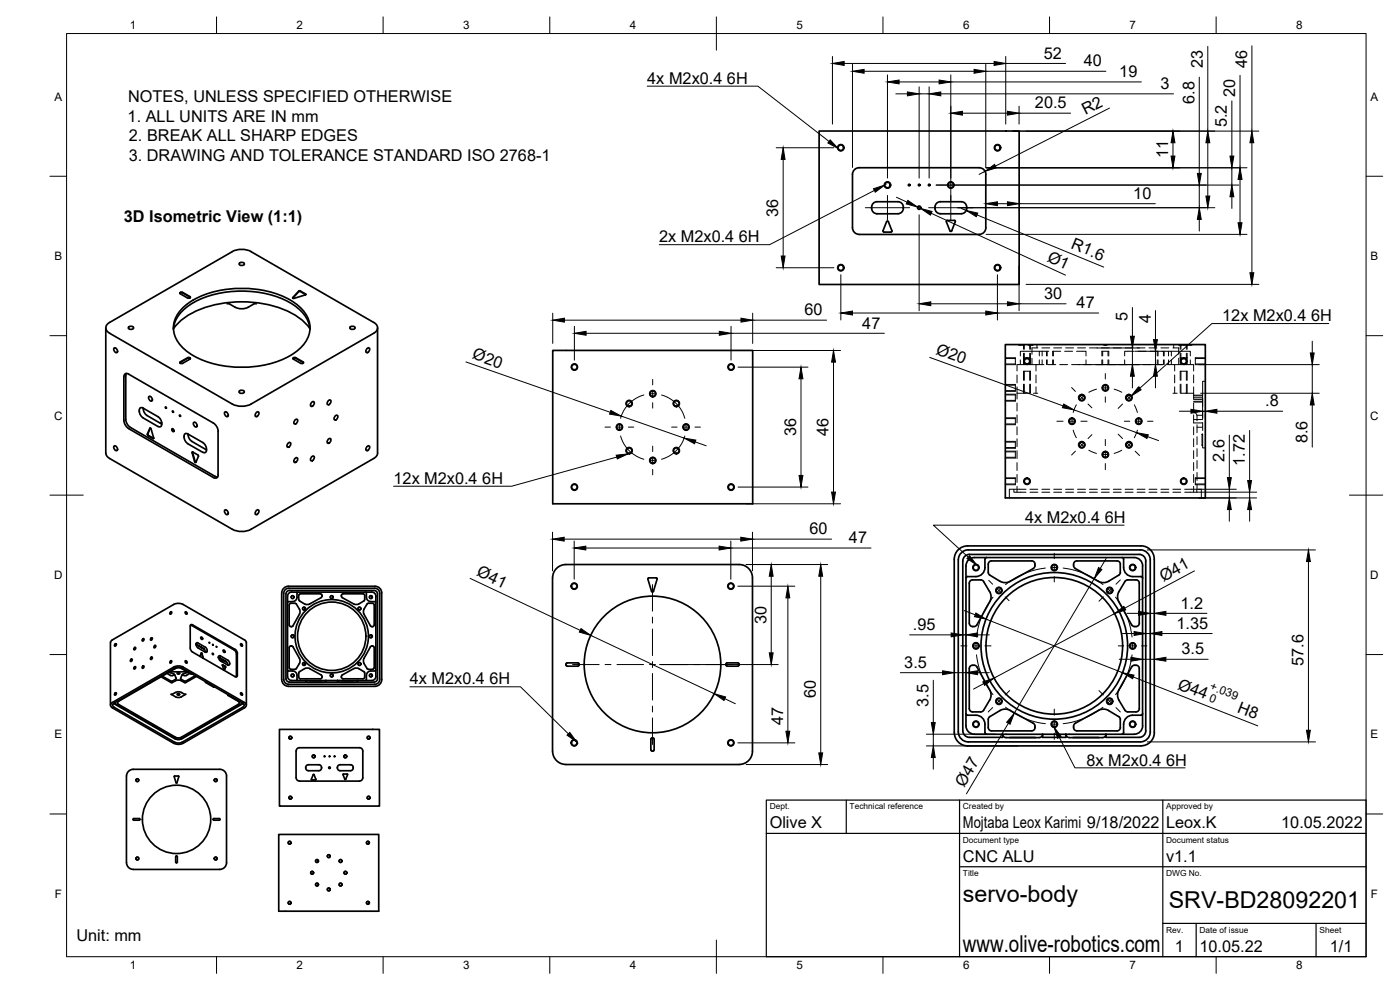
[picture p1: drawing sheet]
<svg xmlns="http://www.w3.org/2000/svg" width="420mm" height="297mm" viewBox="0 0 420 297" stroke-linecap="round" stroke-linejoin="round" font-family="sans-serif">
<!-- layer: Visible -->
<g fill="none" stroke="#000" stroke-width=".51">
<path d="M245.8 39.3h60.1v46.1h-60.1zM257.8 50.3h36.1a1.96 1.96 0 0 1 1.9 2l.1 16a2 2 0 0 1-2 2M257.8 50.3a2 2 0 0 0-2 2v16a2 2 0 0 0 2 2M71.8 79a.84 .84 0 0 1 .9-.3 .84 .84 0 0 1 .6 .7 .84 .84 0 0 1-.9 .3 .84 .84 0 0 1-.6-.7zM257.8 70.3h36.1M261.6 62.1v.4M261.6 62.1a1.6 1.6 0 0 1 1.6-1.6h6.3a1.81 1.81 0 0 1 1.6 1.8 1.81 1.81 0 0 1-1.6 1.8h-6.3a1.64 1.64 0 0 1-1.6-1.6M265 69.2l1.1-2.7 .3-.2 .2 .2 1.1 2.7M265 69.2l.3 .4h2.1l.3-.4M281.3 60.8l.9-.3h6.3a1.81 1.81 0 0 1 1.6 1.8 1.81 1.81 0 0 1-1.6 1.8h-6.3a1.84 1.84 0 0 1-1.6-1.3 1.84 1.84 0 0 1 .7-2zM284 66.2h2.7l-1.2 3.2-.4-.2zM31.7 98.4v37.5l.2 .7 1 1 36.8 21.2a6.3 6.3 0 0 0 5.7 0"/>
<path d="M38.5 98.2a.84 .84 0 0 1 .9-.4 .84 .84 0 0 1 .7 .7 .84 .84 0 0 1-.9 .4 .84 .84 0 0 1-.7-.7zM52 98.8a10.7 10.7 0 0 1 6.3-8.1 31.7 31.7 0 0 1 29.8 .8 10.1 10.1 0 0 1 4.9 7.3M52.1 98.6a22.2 22.2 0 0 1 15.2-7.7 32.7 32.7 0 0 1 22.1 4.2 13.7 13.7 0 0 1 3.6 3.5M54.2 87.7l-.2 .2 .1 .2M54.2 87.9l-.2 .1M54.2 87.7h.6l2.3 1.5-.7 .2-2.3-1.3M54.2 87.9h.6l2.3 1.4M54.4 92.9a24.5 24.5 0 0 1 17.2-6.4 27.7 27.7 0 0 1 18.1 5.3 8 8 0 0 1 0 13.1 28.7 28.7 0 0 1-21.7 5 21.2 21.2 0 0 1-14.5-7.1 7.5 7.5 0 0 1 .9-9.9zM68.2 91.2h.7l1.7 1M76.9 91.2h-.7a5.7 5.7 0 0 1-3.9 1.4l-1.7-.4M87.9 89.4h.1M90.1 87.3l1.7 1.1-3.5 1.1"/>
<path d="M90.2 87.3h-.5l-1.8 2v.2h.4M91.8 88.4l-2-1-1.9 2.1M105 98.2a.84 .84 0 0 1 .9-.4 .84 .84 0 0 1 .6 .7 .84 .84 0 0 1-.8 .4 .84 .84 0 0 1-.7-.7zM113.3 98.4v37.5l-.2 .7-.9 1-36.8 21.2M34.3 104.4a.83 .83 0 0 1 .8 .5 .83 .83 0 0 1-.2 .9l-.7-.8zM37.2 113.1v13M37.2 113.1a.86 .86 0 0 1 .4-1 .86 .86 0 0 1 1 .1l25.5 14.7 1 1.1 .4 1.4M37.9 112.1l-.2 .6v13.1l.2 .9 .5 .9 .7 .6 25.5 14.8M44.8 118.9a.83 .83 0 0 1 .8 .5 .83 .83 0 0 1-.2 1l-.8-.8zM57 107.7v-.3l-.6-.1-2.3 1.3 .1 .4M57 107.7l-2.2 1.3h-.6M57.1 107.6l-.7-.1-2.4 1.4"/>
<path d="M71.8 117.4a.84 .84 0 0 1 .8-.4 .84 .84 0 0 1 .7 .7 .84 .84 0 0 1-.9 .4 .84 .84 0 0 1-.6-.7zM88 107.6l.7-.1 2.4 1.4M88 107.7l2.3 1.3M88 107.7v-.3l.7-.1 2.4 1.4-.3 .3h-.5M110.1 104.6l.5-.3a.76 .76 0 0 1 .2 1 .76 .76 0 0 1-1 .4zM165.9 105.1h60v46.1h-60zM301.7 103.4h60v46h-60zM34.3 133.8a.83 .83 0 0 1 .8 .5 .83 .83 0 0 1-.2 .9l-.7-.8zM37.2 126.1l.4 1.4 1 1.1 25.5 14.7a.87 .87 0 0 0 1 .1 .87 .87 0 0 0 .4-.9M41.8 123.1a.68 .68 0 0 1 .3-.7 .68 .68 0 0 1 .8 0l4.5 2.6a2.05 2.05 0 0 1 .7 3.1l-.7-.2-4.5-2.5-.9-1.1-.2-1.2M43 122.5l.2 1.1 .6 .8 4.7 2.8M45 128.5l.4 .2 .7 2.7"/>
<path d="M45 128.5l-.8 2 1.7 1.1 .2-.2M45.1 128.4l-.7 2 1.7 1.1M48.5 126.8l-.4 .2M49.7 122.1l.2 .4zM51.6 128.7l.5 .1 .1 .7-.5-.2zM51.8 123.3l.2 .4zM53.9 124.5l.2 .4zM56.4 133.1l4.4 2.6M56.4 130.2l.3 1.2 .9 1M57.6 132.4l4.4 2.6M57.7 135.6l1.8 1.1-.8 2.1-.3-.3zM57.8 135.8l.7 2.6"/>
<path d="M57.8 135.6v.2M58.2 126.7a.83 .83 0 0 1 .8 .5 .83 .83 0 0 1-.2 .9l-.7-.7zM58.5 138.4l.3 .3M60.8 132.8l-4.4-2.6a.76 .76 0 0 0-1 0 .76 .76 0 0 0-.2 1l.3 .9 .9 1M60.8 132.8a2.05 2.05 0 0 1 .7 3l-.7-.1M65.4 129.4v13.1M67.5 123.6a.83 .83 0 0 1 .9 .5 .83 .83 0 0 1-.2 .9l-.8-.8zM75.4 121.2a6.3 6.3 0 0 1-5.7 0l-36.8-21.2a1.72 1.72 0 0 1-1.1-1.6 1.72 1.72 0 0 1 1.1-1.7l36.8-21.2a6.2 6.2 0 0 1 5.7 0l36.8 21.2a1.73 1.73 0 0 1 1.1 1.7 1.73 1.73 0 0 1-1.1 1.6l-36.8 21.2M76.9 123.8l.5-.3a.76 .76 0 0 1 .2 1 .76 .76 0 0 1-1 .4zM86.5 133l.4-.3a.76 .76 0 0 1 .2 1 .76 .76 0 0 1-.9 .3zM88.5 137.6l.5-.3a.76 .76 0 0 1 .2 1 .76 .76 0 0 1-1 .3zM88.5 126l.5-.2a.76 .76 0 0 1 .2 .9 .76 .76 0 0 1-1 .4z"/>
<path d="M93.5 120.7l.5-.2a.76 .76 0 0 1 .2 1 .76 .76 0 0 1-1 .3zM93.5 137.1l.5-.3a.76 .76 0 0 1 .2 1 .76 .76 0 0 1-1 .3zM98.5 120.2l.5-.2a.76 .76 0 0 1 .2 1 .76 .76 0 0 1-1 .3zM98.5 131.8l.5-.3a.76 .76 0 0 1 .2 1 .76 .76 0 0 1-1 .4zM100.6 124.8l.4-.2a.76 .76 0 0 1 .2 .9 .76 .76 0 0 1-.9 .4zM110.1 134l.5-.3a.76 .76 0 0 1 .2 1 .76 .76 0 0 1-1 .4zM64.6 142.9l.7 .2M67.5 153a.83 .83 0 0 1 .9 .5 .83 .83 0 0 1-.2 .9l-.8-.8zM76.9 153.2l.5-.3a.76 .76 0 0 1 .2 1 .76 .76 0 0 1-1 .4zM85.1 176.5l1.5-.6h26a2 2 0 0 1 2 2v26a2.04 2.04 0 0 1-2.1 2h-25.9a2.04 2.04 0 0 1-2.1-2l.1-26zM86.3 178.9a1.26 1.26 0 0 1 1.3-1.3l23.9 .1a1.22 1.22 0 0 1 1.3 1.2M86.3 178.9v24a1.26 1.26 0 0 0 1.3 1.3h4.2"/>
<path d="M86.6 176.5h25.9M86.6 176.5a1.52 1.52 0 0 0-1.5 1.5l.1 25.8a1.49 1.49 0 0 0 1.4 1.5h25.9a1.49 1.49 0 0 0 1.5-1.5v-25.8a1.49 1.49 0 0 0-1.5-1.5M89.4 177.7l-.3 .2 .1 1.3a1.38 1.38 0 0 1-1.4 1.3h-1.2l-.3 .3M89.7 179.9l.2 .4 1.5 .9M90.1 178.2h6M90.2 178.1l-.5 .3-.1 1.5M96.1 178.1l.5 .3-.1 .8-3.6 2M102.4 178.7v.2M102.5 178.9l.2 .4 3.5 1.9M103 178.2h5.9M103 178.1l-.5 .5M109 178.1l.4 .3 .1 1.5"/>
<path d="M109.5 179.9l-.3 .4M109.7 177.7l.3 .2v1.3a1.34 1.34 0 0 0 1.3 1.3M112.8 178.9v24M169.8 169.4h52a4 4 0 0 1 4 4v52a4 4 0 0 1-4 4h-52M169.8 169.4a4 4 0 0 0-4 4v52a4 4 0 0 0 4 4M194.7 173.4h2.2l.3 .4M194.7 173.4l-.3 .4 1.1 3.6 .3 .2 .3-.2 1.1-3.6M288.7 165.6l1.2-.5 .7-.1h51.6a2.99 2.99 0 0 1 3 3v51.6a2.99 2.99 0 0 1-3 3h-51.6a3 3 0 0 1-3-3v-51.6a2.99 2.99 0 0 1 1.1-2.4zM291.9 174h2.7l.6 .5M291.9 174a1.01 1.01 0 0 0-1 1v12a1.01 1.01 0 0 0 1 1M295.2 174.5l1.8 3M296.1 167.3l-.5 .5a5 5 0 0 1-.6 4.2 2.8 2.8 0 0 1-2.1 1h-2.5l-.5 .5"/>
<path d="M297 177.5l.4 1.5-.3 1.5-4.1 7.2-1.1 .3M310.1 170.6l-7 3.8-1 .4-1.5-.2-3.5-2M310.1 170.6a1.28 1.28 0 0 0 .5-1.3 1.28 1.28 0 0 0-1-1h-12a.97 .97 0 0 0-1 1v2.7l.5 .6M322.7 170.6a1.26 1.26 0 0 1-.5-1.3 1.26 1.26 0 0 1 1-1h12a.97 .97 0 0 1 1 1v2.4l-.3 .7-3.2 2-1.5 .4-1.5-.4-7-3.8M336.7 167.3l.5 .5v2.5M337.2 170.3a2.7 2.7 0 0 0 2.7 2.7M337.6 174.5l.6-.5h2.7a.97 .97 0 0 1 1 1v12a1.29 1.29 0 0 1-1 1 1.29 1.29 0 0 1-1.3-.5l-3.9-7-.3-1 .2-1.5 2-3.5M339.9 173h2.5l.5 .5M341.9 166.4l-51-.1a2 2 0 0 0-2 2v51a2 2 0 0 0 2 1.9h10v-.9M341.9 166.3a1.96 1.96 0 0 1 2 2v50.9a2 2 0 0 1-2 2M342.9 169.8v48M342.9 169.8a2.51 2.51 0 0 0-2.5-2.5h-48a2.51 2.51 0 0 0-2.5 2.5v48a2.51 2.51 0 0 0 2.5 2.5h8.5"/>
<path d="M33.1 192.8v18.8M33.2 192.8l.6-.8 18.3-10.6 1.4-.4 1.5 .4 18.6 10.7 .3 .7M34.5 193.3l.3-.2 .1 .2-.4 .6zM39.3 197.9l.2-.2 .2 .2-.4 .6zM40.3 194.4l.3-.2 .1 .2-.4 .6zM42.8 191.8l.3-.2 .1 .2-.4 .6zM42.8 199.9l.3-.1 .1 .2-.4 .5zM45.3 197.3l.3-.2 .1 .2-.4 .6zM45.3 191.5l.3-.2 .1 .3-.4 .5zM46.3 193.8l.3-.2 .2 .2-.5 .6zM51.1 198.4l.3-.2 .2 .2-.5 .6zM51.1 183.7l.3-.2 .2 .2-.5 .6z"/>
<path d="M55.6 198.3l.4 .1 .1 .5-.4-.1zM55.6 183.6l.4 .1 .1 .5-.4-.1zM57.2 187.5l13.3 7.7 .5 1-.1 6.9M58.8 193.4l2.5 1.4-.2-.2-2.3-1.3 .4 .9 2.4 1.5M58.8 193.2l.4-.4 2.4 1.4a.88 .88 0 0 1 .2 1.5h-.2M60.1 197l.3-1.1 .5 1.6M60.3 191.2l.4 .1 .1 .5-.4-.1zM60.4 195.9l.2 .1 .4 1.5M61.3 194.8l.3 .9M62.8 192.7l.1 .2zM63.7 196l.3 .4zM63.8 193.3l.1 .2z"/>
<path d="M64.9 194l.1 .2zM65.6 197.2l2.4 1.5-2.4-1.5M65.6 197.3v-.4l.3-.2 2.5 1.4a.88 .88 0 0 1 .2 1.5l-.2-.1M65.6 197.3l.3 .8 2.4 1.4M66.7 199.6l.2-.1 .7 .4M66.8 199.6l.3 1.3 .2 .1M66.8 199.5h.1M66.8 199.5l.8 .6-.3 .9 .3-.8M66.8 198l-.6 .3M67 195.1l.4 .1 .1 .5-.4-.1zM67.2 198.2l-.6 .3M67.6 199.9l.1 .2"/>
<path d="M68 198.7l.3 .8M71.2 196.1v6.5M71.2 196l-.2-.7-.5-.5-12.7-7.3-.7 .1v6.8l.4 1 13 7.6 .5 .1 .2-.5M72.2 193.2l.4 .1 .1 .5-.4-.1zM73.9 192.8v18.8M87.3 181h1.2l.5 .2M87.3 193.8l.5 .1 2.2 4v.8l-1.1 1.9M87.3 181l-.5 .5v6l.5 .5M87.3 193.8l-.5 .5v6l.5 .5M88.9 181.3l1.1 1.8v.8l-2.1 3.9-.6 .2M91.4 181.2l.8 .2 .7-.2M109.2 180.3a3 3 0 0 1-2.6 1.1l-.4-.2"/>
<path d="M110.3 181.1l1.5-.1 .5 .5v6l-.5 .5-.6-.2-2.1-3.9 .1-1.1zM111.3 193.9l.3-.1a.53 .53 0 0 1 .7 .5l-.1 6.3-.4 .2h-1.2l-.4-.2a3 3 0 0 1-1.1-2.7zM111.3 180.5h1.3l.2 .3M169.8 199.3v.2M169.8 199.5l.4 .4h3.2M173.4 198.9h-3.2l-.4 .4M173.4 198.9l.4 .4v.4l-.4 .2M217.8 199.3v.2M217.8 199.3l.4-.4h3.2l.4 .2v.4l-.4 .4h-3.2l-.4-.4M291.9 199.6h.7l.4 .3 4.1 7.2 .3 1.5-.4 1.5M291.9 199.6a1.01 1.01 0 0 0-1 1v12a1.01 1.01 0 0 0 1 1M339.8 199.9a1.29 1.29 0 0 1 2.1 .7v12a1.01 1.01 0 0 1-1 1h-2.4l-.7-.3-2-3.2-.4-1.5 .4-1.5z"/>
<path d="M34.1 211l18.4 10.7M34.5 208l.3-.2 .1 .2-.4 .6zM34.5 210.8v.1M34.6 210.8l.2 .5 18 10.4 .8 .2 .7-.2 17.9-10.4 .3-.4M35.7 210.4l-.4 .5 .4 .5M35.7 211.4l17 9.8 1.1 .2 .7-.2M40.3 200.2l.3-.2 .1 .2-.4 .6zM48.3 203.1l3.1 1.7M48.7 202.9l2.7 1.5 1.3-.6 .2-.3M50.1 202l1.3 .7 .9-.3M50.6 201.8l1.5 .3 .8 1.4M51.2 201.4l2.7 .2 2.1-.2"/>
<path d="M51.4 208.3a3.3 3.3 0 0 0 2.4 1l.7-.2M52.1 200.2l-18.3 10.6a.87 .87 0 0 0-.6 .8 .87 .87 0 0 0 .5 .8l18.4 10.6 1.5 .3 1.4-.3M52.1 200.1l1.5-.3 1.4 .3M52.5 200.4l-18.3 10.6-.4 .4 .4 .8 18.3 10.5M52.5 200.4l1.3-.2 .8 .2 18.3 10.6 .4 .4-.4 .8-18.3 10.5M53.3 208.2l.4-.1 .3 .3-.5 .2-.3-.2zM53.3 201.9l.4-.1 .3 .3-.5 .2-.3-.2zM54.4 200.6l3 1.7 .2-.1M54.5 200.6l-.7-.2-1.1 .2-17 9.8M54.5 207.8l1.2 .5-1.3 .8M54.5 207.8l-1.1-.2-2 .7M54.9 200.2l18.4 10.6a.86 .86 0 0 1 .6 .8 .86 .86 0 0 1-.6 .8l-18.4 10.6"/>
<path d="M56.5 201.8l-1.5 .3-.8 1.4M57 202l-1.3 .7-1-.3M58.6 202.7l-2.9 1.7-.5-.1-1-.8M58.9 203l-3.3 1.8a3 3 0 0 0-4.1 0h-.1M61.7 204.5v.3l.2-.2M61.7 204.8l2.5 1.4 .1-.1M68.4 208.4v.2l.2-.1M68.4 208.6l3 1.8 .3 .2v.6l-17.3 10M72.2 207.9l.4 .1 .1 .5-.4-.1zM73 211l-18.4 10.7-1.3 .2-.8-.3M83.9 218.8h30v23.1h-30zM86.3 201.1l.3 .2h1.2a1.31 1.31 0 0 1 1.3 1.4l.1 1.2 .2 .3"/>
<path d="M89 200.6l-.5 .2h-1.2M91.4 200.6l-1.7 1.2-.1 1.4 .3 .4 6.2 .1M91.4 200.6l1.2-.1 3.8 2 .2 .7-.5 .5M91.8 204.2h6M91.8 204.2v.5l-5-.1a1.04 1.04 0 0 1-1-.9v-25.5a1.01 1.01 0 0 1 1-1h25.5a1.01 1.01 0 0 1 1 1v25.4a1.01 1.01 0 0 1-1 1l-5 .1v-.5M91.8 204.2l.5 .5h5l.5-.5M92.8 204.7h4M97.8 204.2v.5h3.5v-.5M97.8 204.2h3.5M101.3 204.2h6M101.3 204.2l.5 .5h5l.5-.5M102.3 204.7h4"/>
<path d="M102.4 203v.2M109.2 201.5l-1.9-1h-.7l-3.9 2-.2 .5M109.2 201.5l.3 .5v1.2l-.6 .5h-5.9l-.5-.5M111.3 201.3a1.34 1.34 0 0 0-1.3 1.4v1.2l-.3 .3M112.8 201.1l-.2 .2h-1.3M112.8 202.9a1.26 1.26 0 0 1-1.2 1.3h-4.3M286.4 219.8v-52a4 4 0 0 1 4-4h52a4 4 0 0 1 4 4v52M286.4 219.8a4 4 0 0 0 4 4h52a4 4 0 0 0 4-4M289.9 214.1l.5 .5a5.1 5.1 0 0 1 4.2 .6 2.69 2.69 0 0 1 1 2.1v2.5M295.6 219.8l.5 .5M297 210.1l-2.2 3.4-2.9 .1M297.1 215l-.5 .6v2.7"/>
<path d="M300.1 213.2l-3 1.8M300.1 213.2l1.5-.4 1.5 .3 7 3.9 .5 .6v.7M310.6 218.3a1.01 1.01 0 0 1-1 1h-12a1.01 1.01 0 0 1-1-1M332.7 213.2l3 1.8M332.7 213.2l-1.5-.4-1.5 .3-7 3.9-.5 .6v.7M335.7 215l.5 .6v2.7M336.2 218.3a1.01 1.01 0 0 1-1 1h-12a1.01 1.01 0 0 1-1-1M337.2 219.8l-.5 .5M337.2 217.3v2.5M339.9 214.6a2.7 2.7 0 0 0-2.7 2.7M342.9 217.8a2.51 2.51 0 0 1-2.5 2.5h-8.5M342.9 214.1l-.5 .5h-2.5"/>
<path d="M38.6 231.4l1.4-.6h26a2 2 0 0 1 2 2v26a2.04 2.04 0 0 1-2 2.1l-26-.1a2.04 2.04 0 0 1-2-1.9v-26.1zM52.3 232.9l1.4 .1-.6 1.9-.3-.1zM52.5 222.7l1.3 .2 .8-.2M88.9 225.3v8M88.9 233.3a1.01 1.01 0 0 0 1 1M88.9 225.3a1.01 1.01 0 0 1 1-1l18 .1a.97 .97 0 0 1 1 .9v8a1.01 1.01 0 0 1-1 1M89.9 234.4h18M92.5 231.3h3.2M92.5 229.5h3.2M92.6 229.5a.89 .89 0 0 0-.9 .8 .89 .89 0 0 0 .9 .9M93.4 233.8l.2 .2h1.1l.1-.2M94.3 232.5l.5 1.3"/>
<path d="M94.3 232.4h-.3l-.5 1.4M95.7 229.5a.89 .89 0 0 1 .8 .8 .89 .89 0 0 1-.8 .9M101.2 230.3v.1M101.3 230.2a.79 .79 0 0 1 .7-.7h3.2a.89 .89 0 0 1 .8 .8 .89 .89 0 0 1-.8 .9l-3.2 .1-.5-.3-.2-.6M103 232.3h1.3l-.6 1.6-.2-.1zM195.3 221.8v3.2M195.3 221.8l.4-.4 .6 .2v3.4l-.2 .3-.4 .1-.4-.4M300.9 220.3h12M300.9 220.3a1.01 1.01 0 0 0 1 1h10a1.01 1.01 0 0 0 1-1M303 221.3h7.8M312.9 220.3v.9h7v-.9M312.9 220.3h7"/>
<path d="M319.9 220.3h12M319.9 220.3a1.01 1.01 0 0 0 1 1h10a1.01 1.01 0 0 0 1-1M322 221.3h7.8M331.9 220.3v.9h10M40 245.6h1.8l.2 .3-.2 .2h-1.6zM52.7 258.7l.2 .2 .3-.2M52.9 256.9h.1M52.9 256.8l-.2 .2v1.7M53 256.8l.2 .2M53.2 257.1v1.6M64.2 245.6h1.6l.2 .2M64.2 245.6l-.2 .3 .2 .2"/>
<path d="M66 245.8v.1M66 245.9l-.2 .2h-1.6M83.7 250.4h30v23h-30z"/>
<circle cx="252.3" cy="44.3" r=".81"/>
<circle cx="266.4" cy="55.5" r=".81"/>
<circle cx="272.8" cy="55.5" r=".24"/>
<circle cx="275.9" cy="55.5" r=".24"/>
<circle cx="278.9" cy="55.5" r=".24"/>
<circle cx="285.4" cy="55.5" r=".81"/>
<circle cx="299.4" cy="44.3" r=".81"/>
<circle cx="275.9" cy="62.3" r=".5"/>
<circle cx="252.3" cy="80.3" r=".81"/>
<circle cx="299.4" cy="80.3" r=".81"/>
<circle cx="172.4" cy="110.1" r=".81"/>
<circle cx="195.9" cy="118.1" r=".81"/>
<circle cx="219.4" cy="110.1" r=".81"/>
<circle cx="308.2" cy="108.4" r=".81"/>
<circle cx="324.7" cy="119.3" r=".81"/>
<circle cx="331.7" cy="116.4" r=".81"/>
<circle cx="338.8" cy="119.3" r=".81"/>
<circle cx="355.3" cy="108.4" r=".81"/>
<circle cx="185.9" cy="128.1" r=".81"/>
<circle cx="188.8" cy="135.2" r=".81"/>
<circle cx="188.8" cy="121.1" r=".81"/>
<circle cx="195.9" cy="138.2" r=".81"/>
<circle cx="203" cy="135.2" r=".81"/>
<circle cx="203" cy="121.1" r=".81"/>
<circle cx="205.9" cy="128.1" r=".81"/>
<circle cx="321.7" cy="126.4" r=".81"/>
<circle cx="324.7" cy="133.5" r=".81"/>
<circle cx="331.7" cy="136.4" r=".81"/>
<circle cx="338.8" cy="133.5" r=".81"/>
<circle cx="341.7" cy="126.4" r=".81"/>
<circle cx="172.4" cy="146.2" r=".81"/>
<circle cx="219.4" cy="146.2" r=".81"/>
<circle cx="308.2" cy="144.4" r=".81"/>
<circle cx="355.3" cy="144.4" r=".81"/>
<circle cx="87.8" cy="179.2" r=".41"/>
<circle cx="99.6" cy="179.2" r=".41"/>
<circle cx="111.3" cy="179.2" r=".41"/>
<circle cx="172.3" cy="175.9" r=".81"/>
<circle cx="219.3" cy="175.9" r=".81"/>
<circle cx="292.9" cy="170.3" r=".81"/>
<circle cx="299.8" cy="177.2" r=".81"/>
<circle cx="316.4" cy="170.3" r=".81"/>
<circle cx="333" cy="177.2" r=".81"/>
<circle cx="339.9" cy="170.3" r=".81"/>
<circle cx="87.8" cy="190.9" r=".41"/>
<circle cx="91.2" cy="182.6" r=".41"/>
<circle cx="91.2" cy="199.2" r=".41"/>
<circle cx="99.6" cy="190.9" r="10.3"/>
<circle cx="99.6" cy="190.9" r="11"/>
<circle cx="107.9" cy="182.6" r=".41"/>
<circle cx="107.9" cy="199.2" r=".41"/>
<circle cx="111.3" cy="190.9" r=".41"/>
<circle cx="195.8" cy="199.4" r="20.5"/>
<circle cx="292.9" cy="193.8" r=".81"/>
<circle cx="316.4" cy="193.8" r="20.5"/>
<circle cx="316.4" cy="193.8" r="22"/>
<circle cx="339.9" cy="193.8" r=".81"/>
<circle cx="87.8" cy="202.7" r=".41"/>
<circle cx="99.6" cy="202.7" r=".41"/>
<circle cx="111.3" cy="202.7" r=".41"/>
<circle cx="292.9" cy="217.3" r=".81"/>
<circle cx="299.8" cy="210.4" r=".81"/>
<circle cx="316.4" cy="217.3" r=".81"/>
<circle cx="333" cy="210.4" r=".81"/>
<circle cx="339.9" cy="217.3" r=".81"/>
<circle cx="41.2" cy="234.1" r=".41"/>
<circle cx="64.7" cy="234.1" r=".41"/>
<circle cx="87.1" cy="221.3" r=".41"/>
<circle cx="87.1" cy="239.3" r=".41"/>
<circle cx="94.1" cy="226.9" r=".41"/>
<circle cx="97.4" cy="226.9" r=".12"/>
<circle cx="98.9" cy="226.9" r=".12"/>
<circle cx="98.9" cy="230.4" r=".24"/>
<circle cx="100.4" cy="226.9" r=".12"/>
<circle cx="103.6" cy="226.9" r=".41"/>
<circle cx="110.6" cy="221.3" r=".41"/>
<circle cx="110.6" cy="239.3" r=".41"/>
<circle cx="172.3" cy="222.9" r=".81"/>
<circle cx="219.3" cy="222.9" r=".81"/>
<circle cx="41.2" cy="257.6" r=".41"/>
<circle cx="53" cy="245.8" r="10.3"/>
<circle cx="64.7" cy="257.6" r=".41"/>
<circle cx="86.9" cy="252.9" r=".41"/>
<circle cx="95.1" cy="258.3" r=".41"/>
<circle cx="98.7" cy="256.9" r=".41"/>
<circle cx="102.2" cy="258.3" r=".41"/>
<circle cx="110.4" cy="252.9" r=".41"/>
<circle cx="86.9" cy="270.9" r=".41"/>
<circle cx="93.7" cy="261.9" r=".41"/>
<circle cx="95.1" cy="265.4" r=".41"/>
<circle cx="98.7" cy="266.9" r=".41"/>
<circle cx="102.2" cy="265.4" r=".41"/>
<circle cx="103.7" cy="261.9" r=".41"/>
<circle cx="110.4" cy="270.9" r=".41"/>
</g>
<!-- layer: Visible Narrow -->
<g fill="none" stroke="#000" stroke-width=".3">
<circle cx="252.3" cy="44.3" r="1.05"/>
<circle cx="266.4" cy="55.5" r="1.05"/>
<circle cx="285.4" cy="55.5" r="1.05"/>
<circle cx="299.4" cy="44.3" r="1.05"/>
<circle cx="252.3" cy="80.3" r="1.05"/>
<circle cx="299.4" cy="80.3" r="1.05"/>
<circle cx="172.4" cy="110.1" r="1.04"/>
<circle cx="195.9" cy="118.1" r="1.04"/>
<circle cx="219.4" cy="110.1" r="1.04"/>
<circle cx="308.2" cy="108.4" r="1.05"/>
<circle cx="324.7" cy="119.3" r="1.05"/>
<circle cx="331.7" cy="116.4" r="1.05"/>
<circle cx="338.8" cy="119.3" r="1.05"/>
<circle cx="355.3" cy="108.4" r="1.05"/>
<circle cx="185.9" cy="128.2" r="1.04"/>
<circle cx="188.8" cy="121.1" r="1.04"/>
<circle cx="188.8" cy="135.2" r="1.04"/>
<circle cx="195.9" cy="138.2" r="1.04"/>
<circle cx="203" cy="121.1" r="1.04"/>
<circle cx="203" cy="135.2" r="1.04"/>
<circle cx="205.9" cy="128.2" r="1.04"/>
<circle cx="321.7" cy="126.4" r="1.05"/>
<circle cx="324.7" cy="133.5" r="1.05"/>
<circle cx="331.7" cy="136.4" r="1.05"/>
<circle cx="338.8" cy="133.5" r="1.05"/>
<circle cx="341.7" cy="126.4" r="1.05"/>
<circle cx="172.4" cy="146.2" r="1.04"/>
<circle cx="219.4" cy="146.2" r="1.04"/>
<circle cx="308.2" cy="144.4" r="1.05"/>
<circle cx="355.3" cy="144.4" r="1.05"/>
<circle cx="87.8" cy="179.2" r=".52"/>
<circle cx="99.6" cy="179.2" r=".52"/>
<circle cx="111.3" cy="179.2" r=".52"/>
<circle cx="172.3" cy="175.9" r="1.03"/>
<circle cx="219.3" cy="175.9" r="1.03"/>
<circle cx="292.9" cy="170.3" r="1.04"/>
<circle cx="299.8" cy="177.2" r="1.04"/>
<circle cx="316.4" cy="170.3" r="1.04"/>
<circle cx="333" cy="177.2" r="1.04"/>
<circle cx="339.9" cy="170.3" r="1.04"/>
<circle cx="87.8" cy="190.9" r=".52"/>
<circle cx="91.2" cy="199.2" r=".52"/>
<circle cx="91.2" cy="182.6" r=".52"/>
<circle cx="107.9" cy="182.6" r=".52"/>
<circle cx="107.9" cy="199.2" r=".52"/>
<circle cx="111.3" cy="190.9" r=".52"/>
<circle cx="292.9" cy="193.8" r="1.04"/>
<circle cx="339.9" cy="193.8" r="1.04"/>
<circle cx="87.8" cy="202.7" r=".52"/>
<circle cx="99.6" cy="202.7" r=".52"/>
<circle cx="111.3" cy="202.7" r=".52"/>
<circle cx="292.9" cy="217.3" r="1.04"/>
<circle cx="299.8" cy="210.4" r="1.04"/>
<circle cx="316.4" cy="217.3" r="1.04"/>
<circle cx="333" cy="210.4" r="1.04"/>
<circle cx="339.9" cy="217.3" r="1.04"/>
<circle cx="41.2" cy="234.1" r=".52"/>
<circle cx="64.7" cy="234.1" r=".52"/>
<circle cx="87.1" cy="239.3" r=".52"/>
<circle cx="87.1" cy="221.3" r=".52"/>
<circle cx="94.1" cy="226.9" r=".52"/>
<circle cx="103.6" cy="226.9" r=".52"/>
<circle cx="110.6" cy="221.3" r=".52"/>
<circle cx="110.6" cy="239.3" r=".52"/>
<circle cx="172.3" cy="222.9" r="1.03"/>
<circle cx="219.3" cy="222.9" r="1.03"/>
<circle cx="41.2" cy="257.6" r=".52"/>
<circle cx="64.7" cy="257.6" r=".52"/>
<circle cx="86.9" cy="252.9" r=".52"/>
<circle cx="95.1" cy="258.3" r=".52"/>
<circle cx="98.7" cy="256.9" r=".52"/>
<circle cx="102.2" cy="258.3" r=".52"/>
<circle cx="110.4" cy="252.9" r=".52"/>
<circle cx="86.9" cy="270.9" r=".52"/>
<circle cx="93.7" cy="261.9" r=".52"/>
<circle cx="95.1" cy="265.4" r=".52"/>
<circle cx="98.7" cy="266.9" r=".52"/>
<circle cx="102.2" cy="265.4" r=".52"/>
<circle cx="103.7" cy="261.9" r=".52"/>
<circle cx="110.4" cy="270.9" r=".52"/>
</g>
<!-- layer: Hidden -->
<g fill="none" stroke="#000" stroke-width=".3">
<path d="M301.7 107.6h3M301.7 109.2h3M301.7 115.6h3M301.7 117.2h3M301.7 118.5h3M304.7 107.3v2.1M304.7 115.3v2.1M304.7 118.3v2.1M305.2 116.1v1.9h3.8M305.2 112.5v2.4M305.2 118v1.7M305.7 103.4v.2h1.6"/>
<path d="M306.2 108v1.4M307.2 107.4h2M307.2 111.4h2M307.4 103.4v1.4M307.4 106v3.4M307.4 111.4v2.7M307.4 115.3v2.7M309 103.4v1.4M309 106v3.4M309 111.4v2.7M309 115.3v2.7M309.7 107.5v1.9"/>
<path d="M310 103.4v.2h-1.5M310.2 118h1.2M310.9 109.4h2.4M310.9 109.4h-5.7v1.9M310.9 109.4v1.9M310.9 112.5v2.4M310.9 116.1v1.9M311.2 103.4v1M311.5 104.4h-1.8v1.9M311.9 105.4h-5.7v1.4M311.9 108v1.4M312.7 104.4h2.3"/>
<path d="M312.8 105.4v1.4M312.8 108v1.4M314.3 105.4v1.4M314.3 108v1.4M314.5 109.4h2.3M314.7 105.4h-2.8v1.4M315.9 108v1.4M316.2 104.4h2.4M318 109.4h2.4M318.3 105.4h-2.4v1.4M319.5 105.4h2.4M319.8 104.4h2.4"/>
<path d="M321.6 109.4h2.4M323.1 105.4h2.8v1.4M323.4 104.4h2.4M325.2 109.4h2.4M325.9 108v1.4M327 104.4h2.3M328.7 109.4h2.4M330.5 104.4h2.4M330.7 105.4h2.1M330.9 105.4v1.4M330.9 108v1.4M331.2 103.4v.2h1v-.2"/>
<path d="M332.3 109.4h2.4M332.5 105.4v1.4M332.5 108v1.4M334.1 104.4h2.4M335.9 109.4h2.4M337.5 108v1.4M337.7 104.4h2.4M339.5 109.4h2.3M340.4 105.4h-2.9v1.4M341.2 104.4h2.4M341.5 105.4h2.4M343 109.4h2.4"/>
<path d="M344.8 104.4h2.4M345.1 105.4h2.4v1.4M346.6 109.4h2.4M347.5 108v1.4M348.4 104.4h2.4M348.7 105.4h2.8v1.4M349.2 105.4v1.4M349.2 108v1.4M350.2 109.4h2.3v1.9M350.7 105.4v1.4M350.7 108v1.4M351.5 105.4h5.7v1.4"/>
<path d="M351.5 108v1.4M352 104.4h1.7v1.9M352 118h1.3M352.2 103.4v1M352.5 109.4h5.7v1.9M352.5 112.5v2.4M352.5 116.1v1.9M353.7 103.4v.2h4v-.2M353.7 107.5v1.9M354.2 107.4h2.1M354.2 111.4h2.1M354.4 103.4v1.4"/>
<path d="M354.4 106v3.4M354.4 111.4v2.7M354.4 115.3v2.7M354.5 118h3.7M356 103.4v1.4M356 106v3.4M356 111.4v2.7M356 115.3v2.7M357.2 108v1.4M358.2 112.5v2.4M358.2 116.1v3.6M358.2 118.8h2.7"/>
<path d="M358.2 119.8h2.7M358.2 119.3h2.7M358.7 107.3v2.1M358.7 107.6h3M358.7 109.2h3M360.9 119.6v2.4M361.7 114.4h-.8v4M301.7 132.7h3M301.7 134.3h3M301.7 125.6h3M301.7 127.2h3M301.7 135.6h3"/>
<path d="M301.7 137.2h3M301.7 120.1h3M304.7 132.4v2.1M304.7 125.4v2M304.7 135.4v2M305.2 120.9v2.4M305.2 124.5v2.4M305.2 128.1v2.4M305.2 131.6v2.4M305.2 135.2v2.4M305.2 138.8v2.4M358.2 123.8a1 1 0 0 1 1 1v1.5"/>
<path d="M358.2 120.9v2.4M358.2 124.5v2.4h2.7M358.2 128.1v2.4M358.2 131.6v2.4M358.2 135.2v2.4M358.2 138.8v2.4M358.2 120.4h2.7M358.2 125.9h2.7M359.2 124.6h1.7M359.2 127.5v2.3M359.2 131v2.4M359.2 134.6v2.4"/>
<path d="M359.2 138.2v2.4M359.2 128.2h1.7M360.7 130.4v3.3h.2M360.7 130.4h.2M360.7 133.5h.2M360.9 130.2l-.2 .2M360.9 130.4v4h.8M360.9 123.2v2.4M360.9 126.8v2.4M301.7 143.6h3M301.7 145.2h3M304.3 146.8v.9h3.6"/>
<path d="M304.7 143.4v2M305.2 142.4v2.3M305.2 145.9v1.8M307.9 146.8h-5v2.6M309.1 147.7h2.4M309.1 146.8h2.4M312.7 147.7h2.3M312.7 146.8h2.3M316.2 147.7h2.4M316.2 146.8h2.4M319.8 147.7h2.4M319.8 146.8h2.4"/>
<path d="M323.4 147.7h2.4M323.4 146.8h2.4M327 147.7h2.3M327 146.8h2.3M330.5 147.7h2.4M330.5 146.8h2.4M334.1 147.7h2.4M334.1 146.8h2.4M337.7 147.7h2.4M337.7 146.8h2.4M341.2 147.7h2.4M341.2 146.8h2.4"/>
<path d="M344.8 147.7h2.4M344.8 146.8h2.4M348.4 147.7h2.4M348.4 146.8h2.4M352 147.7h2.4M352 146.8h2.4M355.5 146.8h5v2.6M358.2 142.4v2.3M358.2 145.9v1.8M358.7 143.4v2M358.7 143.6h3M358.7 145.2h3"/>
<path d="M359.2 146.8v.9h-3.7M359.2 141.8v2.3M359.2 145.3v1.5"/>
</g>
<!-- layer: Hidden Narrow -->
<g fill="none" stroke="#000" stroke-width=".3">
<path d="M301.7 107.3h3M301.7 109.4h3M301.7 115.3h3M301.7 117.4h3M301.7 118.3h3M307.2 103.4v1.4M307.2 106v3.4M307.2 111.4v2.7M307.2 115.3v2.7M309.2 103.4v1.4M309.2 106v3.4M309.2 111.4v2.7"/>
<path d="M309.2 115.3v2.7M314.1 105.4v1.4M314.1 108v1.4M316.1 105.4v1.4M316.1 108v1.4M330.7 105.4v1.4M330.7 108v1.4M332.8 105.4v1.4M332.8 108v1.4M347.3 105.4v1.4M347.3 108v1.4M349.4 105.4v1.4"/>
<path d="M349.4 108v1.4M354.2 103.4v1.4M354.2 106v3.4M354.2 111.4v2.7M354.2 115.3v2.7M356.3 103.4v1.4M356.3 106v3.4M356.3 111.4v2.7M356.3 115.3v2.7M358.2 118.6h2.7M358.7 107.3h3M358.7 109.4h3"/>
<path d="M301.7 132.4h3M301.7 134.5h3M301.7 125.4h3M301.7 127.4h3M301.7 135.4h3M301.7 137.4h3M301.7 120.4h3M358.2 120.6h2.7M301.7 143.4h3M301.7 145.4h3M358.7 143.4h3M358.7 145.4h3"/>
</g>
<!-- layer: Border -->
<g fill="none" stroke="#000" stroke-width=".3">
<path d="M20 10.1h390v276.9h-390zM65 5.1v5M115 5.1v5M165 5.1v5M215 5.1v10M265 5.1v5M315 5.1v5M365 5.1v5M15 52.9h5M410 52.9h5M15 100.7h5M410 100.7h5"/>
<path d="M15 148.6h10M405 148.6h10M15 196.4h5M410 196.4h5M15 244.2h5M410 244.2h5M65 287v5M115 287v5M165 287v5M215 282.1v9.9M265 287v5M315 287v5"/>
<path d="M365 287v5"/>
</g>
<!-- layer: TitleBlock -->
<path d="M230 240.1h180v46.9h-180zM230 250h180M254 240.1v9.9M288 240.1v46.9M349 240.1v46.9M288 260.1h122M349 277.1h61M359 277.1v9.9M395 277.1v9.9" fill="none" stroke="#000" stroke-width=".36"/>
<!-- layer: Dimensions -->
<g fill="none" stroke="#000" stroke-width=".3">
<path d="M249.8 16.9v20.3M253.3 19h45M255.8 19.3v30.9M295.8 19.3v30.9M301.8 16.9v20.3M301.8 19h18M362.5 13.9v25.4M375.7 13.7v25.6M259.3 21.4h33M266.3 22.5v30.9M268.8 28.2h3.5M269.8 24.6h12"/>
<path d="M275.8 26.1v27.3M275.8 28.2h3M278.8 26.1v27.3M282.3 28.2h69.9M285.3 22.5v37.7M285.3 24.6h57.2M288.8 34h13.5M295.8 21.4h36.1M303.9 39.3h73.9M305.8 31.9v5.3M305.8 34h15.5M333 32.4l-34.3 17.4"/>
<path d="M359.9 23.2v28.8M369.7 30.3v16.5M372.2 22.6v27.7M232.9 44.3h17.3M235 47.8v29M269 59.2l3.2 1.4M280.9 55.5h90.9M295.6 51.4l-1.8 .9M295.9 50.3h78.3M352 42.8v4M359.9 55.5v6.8M362.5 42.8v16"/>
<path d="M369.7 50.3v5.2M369.7 59v3.5M372.2 53.8v13M375.7 42.8v39M275.4 62.1l.9 .4M275.8 64.4v28.8M279.5 64l40.3 18.6M287.4 62.3h77.2M288.5 62.5l1.5 .6M293.2 64.5l38 15.6M295.8 63.1v.1M295.9 70.3h78.3"/>
<path d="M299.3 61.1h3M305.8 63.1v.1M305.8 79.6v13.6M305.8 61.1h40.9M359.9 65.8v3.5M165.9 94v9M169.4 96.1h53M172.4 97.9v10.2M175.9 100h40M219.4 97.9v10.2M219.4 100h46M225.9 94v9"/>
<path d="M225.9 96.1h22.2M232.9 80.3h17.3M252.3 82.4v13.6M255.8 93.9h40M279.3 91.2h23M299.3 82.4v13.6M299.3 93.9h30.4M305.8 91.2h14.1M307.9 85.3h69.9M339.9 92.3v8.6M346.8 93.2v8.7M139.8 108.6l43.3 15.1"/>
<path d="M221.5 110.2h21M224 105.2h28.3M240.4 113.7v28.9M250.1 108.7v38.9M279 107.2l40 14.6M323.6 109.4h25.3M329.2 104.4h12.7M339.9 104.4v5M339.9 112.9v3.5M340.6 105.4h8.3M346.8 105.4v4M346.8 112.9v3.5"/>
<path d="M359.8 109.4h36.1M360.3 118h35.6M360.9 118.5v7M393.8 102.4v3.5M393.8 109.4v8.6M186.4 124.8l18.9 6.7M208.6 132.6l3.3 1.2M322.3 123l18.8 6.8M344.4 131l3.3 1.2M353.9 123.4h3.5M360.9 123.4h.8M361.7 124.2v1.3"/>
<path d="M365.2 123.4h19.8M368.9 130.6v12.7M375 129.1v15.1M393.8 121.5v12.7M165.8 159.7v11.6M221.5 146.1h21M224 151.2h28.3M225.8 159.7v11.6M359.3 147.7h17.8M359.6 146.8h11.4M359.8 149.4h17.3M368.9 146.8v2.6"/>
<path d="M368.9 152.9v3.5M375 147.7v1.7M375 152.9v3.5M141.1 173.5l33 15.6M169.3 161.8h53M172.3 162.3v11.5M175.8 164.4h40M219.3 162.3v11.5M219.3 164.4h42.1M221.4 175.9h17.1M223.9 169.4h24.5M225.8 161.8h23.8"/>
<path d="M231.5 172.9v23M236.5 179.4v40M246.3 172.9v53M328.4 173.6l-24 40.4M332 167.6l-1.8 3M344.3 165h50.5M358.5 171.3l-20.9 11.2M392.7 168.5v50.6M177.3 190.6l37.1 17.5M197.9 199.4h35.7M273 190.5h12.5M288.9 190.5h1"/>
<path d="M289.4 183.2l3.3 1.3M293.4 190.5h3.5M295.9 185.8l41 16M334.5 184.1l-36.2 19.4M335.9 197.8h3.5M336.8 190.1h3.6M338.2 184h3.5M342.9 197.8h3.5M343.9 190.1h1.3M345.2 184h1.2M348.7 190.1h15.1M349.9 184h12.3"/>
<path d="M349.9 197.8h12.7M217.5 209.6l3.2 1.5M270.2 201.8h12.7M280.1 204.1v12.7M286.4 201.8h3.5M293.4 201.8h3.5M295.2 205.1l-3 1.7M302.6 217l-12.6 21.2M340.1 203.1l37.4 14.7M221.4 222.9h17.1M223.9 229.4h24.5M278 223.8h27.5"/>
<path d="M278 220.3h20.8M280.1 220.3v3.5M280.1 227.3v3.5M344.3 222.6h50.5"/>
</g>
<g fill="#000" stroke="#000" stroke-width=".3">
<path d="M249.8 19l3.5-.6v1.2zM298.3 18.4l3.5 .6-3.5 .6zM255.8 21.4l3.5-.6v1.2zM266.3 24.6l3.5-.6v1.2zM272.3 27.6l3.5 .6-3.5 .6zM281.8 24l3.5 .6-3.5 .6zM278.8 28.2l3.5-.6v1.2zM285.3 34l3.5-.6v1.2zM292.3 20.8l3.5 .6-3.5 .6zM302.3 33.4l3.5 .6-3.5 .6zM235 44.3l.6 3.5h-1.2zM295.6 51.4l2.9-2.1 .5 1.1z"/>
<path d="M351.5 46.8h1.1l-.6 3.5zM352 39.3l.6 3.5h-1.1zM359.3 52h1.2l-.6 3.5zM361.9 58.8h1.2l-.6 3.5zM362.5 39.3l.6 3.5h-1.2zM369.7 55.5l.6 3.5h-1.2zM369.1 46.8h1.2l-.6 3.5zM372.2 50.3l.5 3.5h-1.1zM375.7 39.3l.6 3.5h-1.2zM234.4 76.8h1.2l-.6 3.5zM272.5 60.1l2.9 2-3.4-.9zM276.3 62.5l3.4 1-.5 1z"/>
<path d="M290 63.1l3.4 .8-.4 1.1zM295.8 61.1l3.5-.6v1.2zM302.3 60.5l3.5 .6-3.5 .6zM359.9 62.3l.6 3.5h-1.2zM371.6 66.8h1.1l-.5 3.5zM165.9 96.1l3.5-.6v1.2zM172.4 100l3.5-.6v1.2zM215.9 99.4l3.5 .6-3.5 .6zM222.4 95.5l3.5 .6-3.5 .6zM252.3 93.9l3.5-.6v1.2zM275.8 91.2l3.5-.6v1.1zM295.8 93.3l3.5 .6-3.5 .6z"/>
<path d="M302.3 90.6l3.5 .6-3.5 .5zM375.1 81.8h1.2l-.6 3.5zM240.4 110.2l.6 3.5h-1.2zM250.1 105.2l.6 3.5h-1.1zM339.9 109.4l.5 3.5h-1.1zM339.3 100.9h1.1l-.5 3.5zM346.8 109.4l.5 3.5h-1.1zM346.2 101.9h1.1l-.5 3.5zM393.2 105.9h1.2l-.6 3.5zM183.3 123.2l3.1 1.6-3.5-.5zM205.3 131.5l3.5 .5-.4 1.1zM319.2 121.2l3.1 1.8-3.5-.7z"/>
<path d="M341.1 129.8l3.5 .7-.4 1.1zM357.4 122.8l3.5 .6-3.5 .6zM361.7 123.4l3.5-.6v1.2zM393.8 118l.6 3.5h-1.2zM239.8 142.6h1.2l-.6 3.5zM249.6 147.6h1.1l-.6 3.6zM368.9 149.4l.6 3.5h-1.1zM368.4 143.3h1.1l-.6 3.5zM375 149.4l.6 3.5h-1.2zM374.4 144.2h1.2l-.6 3.5zM165.8 161.8l3.5-.6v1.2zM172.3 164.4l3.5-.5v1.1z"/>
<path d="M215.8 163.9l3.5 .5-3.5 .6zM222.3 161.2l3.5 .6-3.5 .6zM231.5 169.4l.5 3.5h-1.1zM236.5 175.9l.5 3.5h-1.1zM246.3 169.4l.6 3.5h-1.2zM329.7 170.3l1 .6-2.3 2.7zM392.7 165l.6 3.5h-1.2zM174.4 188.6l2.9 2-3.4-.9zM230.9 195.9h1.1l-.5 3.5zM285.5 189.9l3.4 .6-3.4 .6zM292.9 183.9l3 1.9-3.4-.8zM289.9 190.5l3.5-.6v1.2z"/>
<path d="M334.5 184.1l2.8-2.1 .5 1zM339.4 197.2l3.5 .6-3.5 .6zM340.4 189.5l3.5 .6-3.5 .6zM341.7 183.4l3.5 .6-3.5 .6zM345.2 190.1l3.5-.6v1.2zM346.4 184l3.5-.6v1.2zM346.4 197.8l3.5-.6v1.2zM214.4 208.1l3.4 1-.5 1.1zM235.9 219.4h1.1l-.5 3.5zM279.5 216.8h1.2l-.6 3.5zM282.9 201.3l3.5 .5-3.5 .6zM289.9 201.8l3.5-.5v1.1z"/>
<path d="M295 204.6l3.3-1.1-2.8 2.1zM304.4 214l-1.3 3.3-1-.6zM336.9 201.8l3.4 .8-.4 1.1zM392.1 219.1h1.2l-.6 3.5zM245.7 225.9h1.2l-.6 3.5zM280.1 223.8l.6 3.5h-1.2z"/>
</g>
<!-- layer: Center Lines -->
<g fill="none" stroke="#000" stroke-width=".3">
<path d="M266.3 58.6v7.4M285.3 58.6v7.4M259.7 62.3h13.3M278.7 62.3h13.3M193.2 118.5a9.9 9.9 0 0 0-7 7M195.9 113.8v1.7M195.9 117.2v1.8M196.8 118.2h-1.8M198.5 118.5a10 10 0 0 1 7 7M321.6 116.3l1.1 1.1M324 118.7l1.3 1.3M325.3 118.7l-1.2 1.3"/>
<path d="M329.1 116.8l-2.3 .9M331.7 112.1v1.6M331.7 115.5v1.8M331.7 119.1v1.6M332.6 116.4h-1.8M334.4 116.8l2.3 .9M338.1 118.7l1.3 1.3M339.4 118.7l-1.2 1.3M342 116.1l-1.3 1.3M181.6 128.2h1.6M185 128.2h1.8M185.9 127.2v1.8"/>
<path d="M186.2 130.8a10 10 0 0 0 7 7M188.6 128.2h1.6M195.9 120.8v1.7M195.9 133.8v1.7M195.9 137.3v1.8M196.8 138.1h-1.8M201.6 128.2h1.6M205 128.2h1.8M205.5 130.8a10.1 10.1 0 0 1-7 7M205.8 127.2v1.8M208.6 128.2h1.6M317.2 126.4h1.8"/>
<path d="M320.8 126.4h1.8M321.8 125.5v1.8M322.1 129.1l.9 2.2M322.7 135.4l-1.1 1.1M323 121.5l-.9 2.2M324.1 132.8l1.2 1.3M324.4 126.4h1.9M325.3 132.8l-1.3 1.3M326.5 121.2l1.2 1.2M326.8 135.1l2.3 .9M327.7 130.4l-1.2 1.2M331.7 131.9v1.8"/>
<path d="M331.7 135.5v1.8M331.7 139.1v1.8M332.6 136.3h-1.8M335.6 130.3l1.3 1.3M336.7 135.1l-2.3 .9M336.9 121.2l-1.3 1.3M337.4 126.4h1.6M338.2 132.8l1.2 1.3M339.4 132.8l-1.3 1.3M340.4 121.5l1 2.2M340.7 135.4l1.3 1.3M340.8 126.4h1.8"/>
<path d="M341.4 129.1l-1 2.2M341.7 125.5v1.8M344.4 126.4h1.6M195.9 140.8v1.7M195.8 175.4v8M296.7 174.1l1.2 1.2M298 179.2a23.4 23.4 0 0 0-4.9 11.9M299.1 176.6l1.3 1.2M300.4 176.5l-1.2 1.3M301.7 179.1l1.1 1.1M313.7 170.4a23.8 23.8 0 0 0-11.9 5M315.5 170.3h1.8"/>
<path d="M316.4 166v1.6M316.4 169.4v1.8M316.4 173v1.6M319.1 170.4a23.8 23.8 0 0 1 11.9 5M331.1 179.1l-1.3 1.3M332.4 176.5l1.3 1.3M333.7 176.6l-1.3 1.2M334.8 179.2a23.4 23.4 0 0 1 4.9 11.9M336.2 174l-1.3 1.3M171.8 199.4h8M181.6 199.4h1.8M185.2 199.4h7.9"/>
<path d="M194.9 199.4h1.8M195.8 185.2v1.8M195.8 188.7v8M195.8 198.5v1.8M198.5 199.4h8M208.3 199.4h1.8M211.8 199.4h8M288.4 193.8h1.8M292 193.8h1.8M292.9 192.9v1.8M293.1 196.5a23.4 23.4 0 0 0 4.9 11.9M295.6 193.8h1.8"/>
<path d="M335.6 193.8h1.6M339 193.8h1.8M339.7 196.5a23.4 23.4 0 0 1-4.9 11.9M339.9 192.9v1.8M342.6 193.8h1.6M195.8 202.1v7.9M195.8 211.8v1.8M195.8 215.4v8M297.9 212.3l-1.3 1.3M299.2 209.8l1.2 1.2M300.4 209.8l-1.3 1.2M301.8 212.2a23.5 23.5 0 0 0 11.9 4.9"/>
<path d="M303 207.2l-1.3 1.3M315.5 217.3h1.8M316.4 212.8v1.8M316.4 216.4v1.8M316.4 220v1.8M329.8 207.2l1.3 1.3M331 212.2a23.5 23.5 0 0 1-11.9 4.9M332.4 209.8l1.3 1.2M333.6 209.8l-1.2 1.2M334.9 212.3l1.3 1.3"/>
</g>
<!-- layer: Annotations -->
<path d="M249.2 42l2.4 2.6-3.1-1.7zM262.1 56.6l3.4-1.1-2.8 2.2zM341.7 116.1l.8 .9-3.1 1.9zM184.9 136.6l3.6-.4-3.2 1.5zM291 166.7l2.2 2.8-3-1.9zM171 219.8l2.1 2.8-2.9-2zM316.3 218.1l2.1 2.8-1 .6z" fill="#000" stroke="#000" stroke-width=".3"/>
<path d="M194.2 25.9h33.3l21.3 16.5M262.4 57.1l-31.4 16.3h-33.2M398.8 97.1h-35.1l-21.6 19.4M185.1 137.1l-31.5 8.8h-35.5M337.4 157.6h-57.3l10.5 9.6M123 206.1h33.2l14.4 14.1M317.9 221.2l4.7 9.2h33.1" fill="none" stroke="#000" stroke-width=".3"/>
<g font-size="7">
<text x="289" y="270.6">servo-body</text>
<text x="350.8" y="272.3">SRV-BD28092201</text>
<text x="289" y="285.5">www.olive-robotics.com</text>
</g>
<g font-size="4.9">
<text x="313.2" y="17.6">52</text>
<text x="325.3" y="19.9">40</text>
<text x="335.9" y="23.1">19</text>
<text x="361" y="20.5" transform="rotate(-90 361 20.5)">23</text>
<text x="374.2" y="20.3" transform="rotate(-90 374.2 20.3)">46</text>
<text x="194.2" y="25.2">4x M2x0.4</text>
<text x="218.2" y="25.2">6H</text>
<text x="348.3" y="26.7">3</text>
<text x="370.7" y="29.2" transform="rotate(-90 370.7 29.2)">20</text>
<text x="38.5" y="30.6">NOTES, UNLESS SPECIFIED OTHERWISE</text>
<text x="310.6" y="32.5">20.5</text>
<text x="325.8" y="34.5" transform="rotate(-27 325.8 34.5)">R2</text>
<text x="358.5" y="31.1" transform="rotate(-90 358.5 31.1)">6.8</text>
<text x="38.3" y="36.5">1. ALL UNITS ARE IN mm</text>
<text x="368.2" y="38.2" transform="rotate(-90 368.2 38.2)">5.2</text>
<text x="38.7" y="42.4">2. BREAK ALL SHARP EDGES</text>
<text x="350.6" y="47.4" transform="rotate(-90 350.6 47.4)">11</text>
<text x="38.6" y="48.3">3. DRAWING AND TOLERANCE STANDARD ISO 2768-1</text>
<text x="340.1" y="59.7">10</text>
<text x="233.6" y="65" transform="rotate(-90 233.6 65)">36</text>
<text x="37.2" y="66.7">3D Isometric View (1:1)</text>
<text x="197.8" y="72.7">2x M2x0.4</text>
<text x="221.8" y="72.7">6H</text>
<text x="321.2" y="74.4" transform="rotate(22 321.2 74.4)">R1.6</text>
<text x="314" y="78.2" transform="rotate(25 314 78.2)">Ø1</text>
<text x="313.3" y="89.7">30</text>
<text x="241.5" y="94.6">60</text>
<text x="323.1" y="92.5">47</text>
<text x="258.8" y="98.6">47</text>
<text x="338.4" y="96.2" transform="rotate(-90 338.4 96.2)">5</text>
<text x="345.4" y="97.1" transform="rotate(-90 345.4 97.1)">4</text>
<text x="366.8" y="96.4">12x M2x0.4</text>
<text x="393.5" y="96.4">6H</text>
<text x="141.5" y="107.5" transform="rotate(19 141.5 107.5)">Ø20</text>
<text x="280.7" y="106.2" transform="rotate(20 280.7 106.2)">Ø20</text>
<text x="379.7" y="121.9">.8</text>
<text x="238.9" y="130.9" transform="rotate(-90 238.9 130.9)">36</text>
<text x="248.7" y="130.8" transform="rotate(-90 248.7 130.8)">46</text>
<text x="392.4" y="133" transform="rotate(-90 392.4 133)">8.6</text>
<text x="367.5" y="138.5" transform="rotate(-90 367.5 138.5)">2.6</text>
<text x="373.6" y="139.8" transform="rotate(-90 373.6 139.8)">1.72</text>
<text x="118.1" y="145.2">12x M2x0.4</text>
<text x="144.7" y="145.2">6H</text>
<text x="243" y="160.3">60</text>
<text x="307.7" y="156.9">4x M2x0.4</text>
<text x="331.6" y="156.9">6H</text>
<text x="254.8" y="163">47</text>
<text x="142.8" y="172.6" transform="rotate(25 142.8 172.6)">Ø41</text>
<text x="349.2" y="174.5" transform="rotate(-28 349.2 174.5)">Ø41</text>
<text x="354.3" y="182.6">1.2</text>
<text x="230" y="187.1" transform="rotate(-90 230 187.1)">30</text>
<text x="274" y="189">.95</text>
<text x="353.1" y="188.6">1.35</text>
<text x="354.6" y="196.3">3.5</text>
<text x="271.4" y="200.4">3.5</text>
<text x="391.2" y="199.8" transform="rotate(-90 391.2 199.8)">57.6</text>
<text x="123" y="205.4">4x M2x0.4</text>
<text x="146.9" y="205.4">6H</text>
<text x="244.9" y="209.6" transform="rotate(-90 244.9 209.6)">60</text>
<text x="353.2" y="206.6" transform="rotate(21 353.2 206.6)">Ø44</text>
<text x="278.6" y="212.1" transform="rotate(-90 278.6 212.1)">3.5</text>
<text x="371.1" y="213.6" transform="rotate(21 371.1 213.6)">H8</text>
<text x="235" y="217.4" transform="rotate(-90 235 217.4)">47</text>
<text x="326.1" y="229.7">8x M2x0.4</text>
<text x="350" y="229.7">6H</text>
<text x="289.3" y="236.4" transform="rotate(-59 289.3 236.4)">Ø47</text>
<text x="231" y="248.5">Olive X</text>
<text x="289" y="248.5">Mojtaba Leox Karimi 9/18/2022</text>
<text x="350" y="248.5">Leox.K</text>
<text x="384.5" y="248.5">10.05.2022</text>
<text x="289" y="258.6">CNC ALU</text>
<text x="350" y="258.6">v1.1</text>
<text x="22.9" y="282.2">Unit: mm</text>
<text x="352.6" y="285.7">1</text>
<text x="360" y="285.5">10.05.22</text>
<text x="399.1" y="285.7">1/1</text>
</g>
<g font-size="3.5">
<text x="39" y="8.8">1</text>
<text x="89" y="8.8">2</text>
<text x="139" y="8.8">3</text>
<text x="189" y="8.8">4</text>
<text x="239" y="8.8">5</text>
<text x="289" y="8.8">6</text>
<text x="339" y="8.8">7</text>
<text x="389" y="8.8">8</text>
<text x="16.3" y="30.2">A</text>
<text x="411.3" y="30.2">A</text>
<text x="16.3" y="78">B</text>
<text x="411.3" y="78">B</text>
<text x="16.2" y="125.9">C</text>
<text x="411.2" y="125.9">C</text>
<text x="16.2" y="173.7">D</text>
<text x="411.2" y="173.7">D</text>
<text x="362.9" y="206.8" transform="rotate(22 362.9 206.8)">+.039</text>
<text x="362.7" y="210.3" transform="rotate(22 362.7 210.3)">0</text>
<text x="16.3" y="221.6">E</text>
<text x="411.3" y="221.6">E</text>
<text x="16.4" y="269.4">F</text>
<text x="411.4" y="269.4">F</text>
<text x="39" y="290.8">1</text>
<text x="89" y="290.8">2</text>
<text x="139" y="290.8">3</text>
<text x="189" y="290.8">4</text>
<text x="239" y="290.8">5</text>
<text x="289" y="290.8">6</text>
<text x="339" y="290.8">7</text>
<text x="389" y="290.8">8</text>
</g>
<g font-size="2.5">
<text x="231" y="242.9">Dept.</text>
<text x="255" y="242.9">Technical reference</text>
<text x="289" y="242.9">Created by</text>
<text x="350" y="242.9">Approved by</text>
<text x="289" y="252.8">Document type</text>
<text x="350" y="252.8">Document status</text>
<text x="289" y="262.9">Title</text>
<text x="350" y="262.9">DWG No.</text>
<text x="350" y="279.9">Rev.</text>
<text x="360" y="279.9">Date of issue</text>
<text x="396" y="279.9">Sheet</text>
</g>
</svg>
